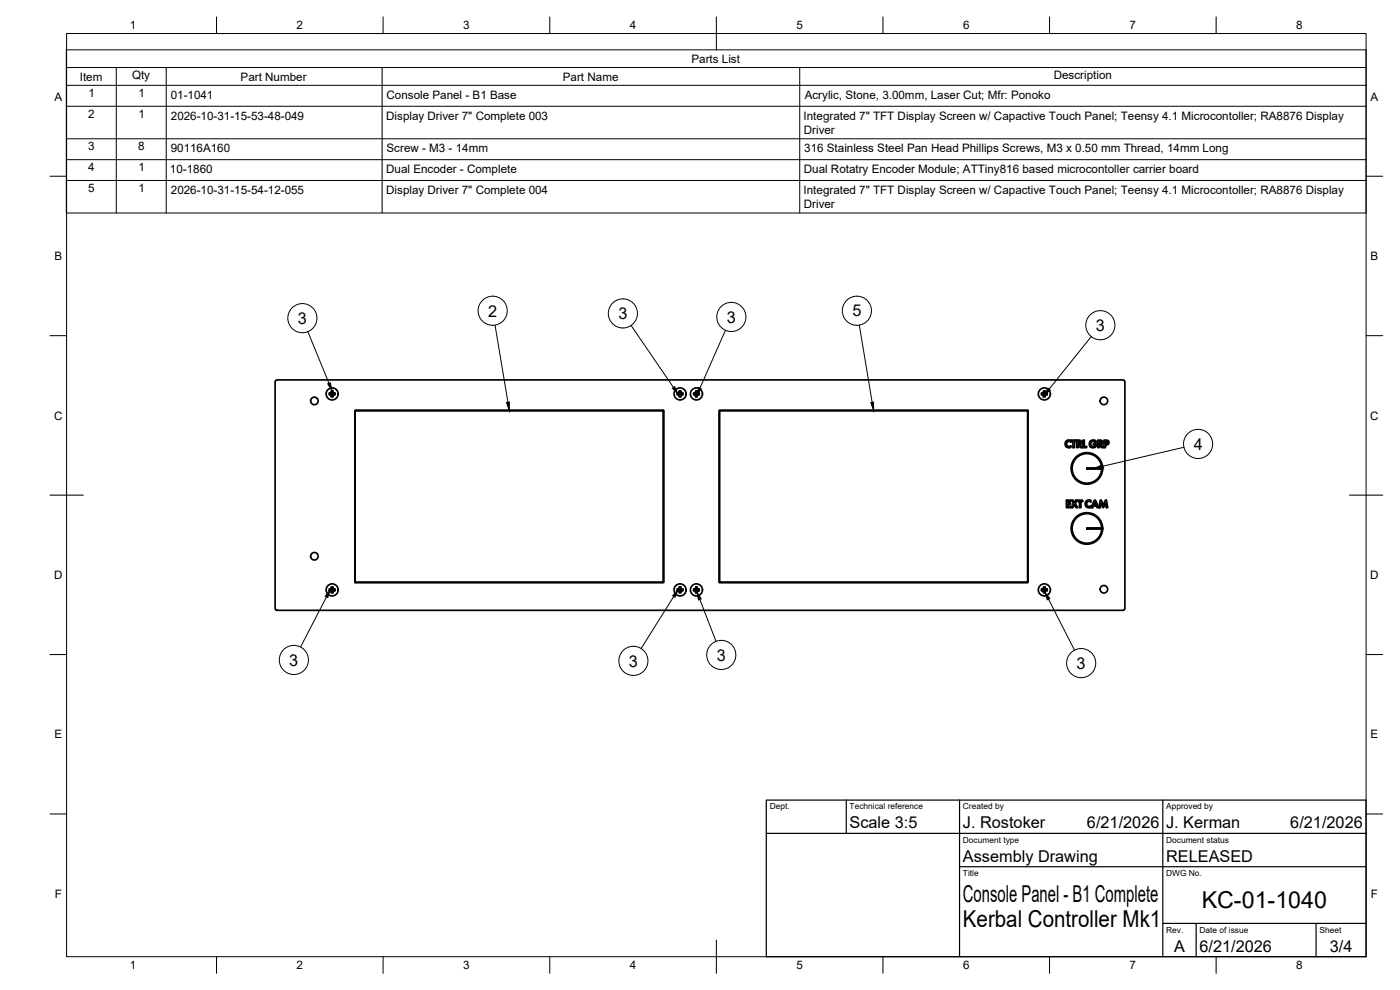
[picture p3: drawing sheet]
<svg xmlns="http://www.w3.org/2000/svg" width="420mm" height="297mm" viewBox="0 0 420 297" stroke-linecap="round" stroke-linejoin="round" font-family="sans-serif">
<!-- layer: Visible -->
<g fill="none" stroke="#000" stroke-width=".51">
<path d="M82.7 114.2l.4-.2h254.1l.4 .5v68.2l-.5 .4h-254.1l-.4-.5zM99.1 118.3l.4 .1-.1 .6M99.1 118.3l-.3 .1M99.1 118.1v.2M99.2 117.9l.1 .2M99.2 118h-.3v.4l.5 .1M99.3 118.3l-.1 .1M99.4 117.9l.1 .1M99.4 117.9h-.2M99.4 118.5l.1 .1M99.4 117.4l.1 .3M99.5 117.7l-.1 .2"/>
<path d="M99.5 118.4l-.1 .1M99.5 118.6v.4h.4M99.5 117.7v.3h-.7M99.6 118.7h.2M99.6 117.6h.2M99.8 117.8l.2 .1M99.8 118.6h.1M99.9 118.4l.1 .1M99.9 117.4v.3M99.9 117.4h-.4v.4M99.9 117.7l.6 .3v.3l-.6 .3M99.9 118.6v.4"/>
<path d="M100.1 118.3h.1M100.1 118.4l-.3 .2 .1 .4M100.1 117.9l-.2 .1M100.2 118.3l.3 .1M100.2 118.1v.2M100.5 118l-.4 .1M203.3 118.4l.5 .1M203.3 118v.4M203.5 118.3l.4 .1v.6M203.5 118.3l-.3 .1M203.6 118.1v.2M203.6 117.9v.2"/>
<path d="M203.6 118.3v.1M203.7 118h-.4M203.8 117.9l.1 .1M203.8 117.9h-.2M203.8 118.5l.1 .1M203.8 117.7l.1 .1M203.9 117.7l-.1 .2M203.9 117.4v.6h-.7M203.9 118.4l-.1 .1M203.9 118.6v.4M203.9 117.4v.3M203.9 119h.4"/>
<path d="M203.9 117.4h.4M203.9 118.6h-.1M204 118.7h.2M204 117.6h.2M204.2 117.8l.2 .1M204.2 118.6h.1M204.3 117.4v.3M204.3 118.4l.1 .1M204.3 118.6v.4M204.3 117.7l.1 .2M204.4 118.5l-.1 .1M204.4 117.9h.1"/>
<path d="M204.5 118.3l.4 .1M204.5 118.4l-.3 .2 .1 .4M204.5 117.9l-.2 .1M204.5 118h.4M204.6 118.1v.2M204.9 118l-.4 .1M204.9 118v.4M204.9 118.4l-.5 .1M208.2 118.4l.5 .1M208.2 118v.4M208.4 118.3l.4 .1v.6M208.4 118.3l-.2 .1"/>
<path d="M208.5 118.1v.2M208.6 117.9v.2M208.6 118h-.4M208.6 118.3v.1M208.7 117.9l.1 .1M208.7 117.9h-.1M208.7 118.5l.1 .1M208.8 117.4l.1 .3M208.8 117.7l.1 .1M208.8 118.6v.4M208.8 117.4v.3M208.8 117.7l-.1 .2"/>
<path d="M208.8 119h.4M208.8 117.4h.4M208.8 118.4l-.1 .1M208.9 117.7l-.1 .3h-.6M208.9 118.6h-.1M208.9 118.7h.2M208.9 117.6h.2M209.1 117.8l.2 .1M209.1 118.6h.1M209.2 118.4l.1 .1M209.2 117.4v.3M209.2 117.7l.1 .2"/>
<path d="M209.2 117.4l.1 .3M209.3 118.6l-.1 .4M209.3 118.5l-.1 .1M209.3 117.9h.2M209.4 118.3h.1M209.4 118.4l-.3 .2 .1 .4M209.4 117.9l-.2 .1M209.5 118h.3M209.5 118.3l.3 .1M209.6 118.1v.2M209.8 118l-.4 .1M209.8 118v.4"/>
<path d="M209.8 118.4l-.5 .1M312.6 118.4l.5 .1M312.6 118v.4M312.9 118.3l.3 .1v.6M312.9 118.3l-.3 .1M312.9 118.1v.2M312.9 117.9l.1 .2M313 118.3l-.1 .1M313 118h-.4M313.1 117.9l.1 .1M313.1 117.9h-.1M313.1 118.5l.1 .1"/>
<path d="M313.2 117.7l.1 .1M313.2 117.7l-.1 .2M313.2 117.4v.6h-.6M313.2 118.4l-.1 .1M313.2 118.6v.4M313.2 117.4v.3M313.2 119h.5M313.2 117.4h.5M313.3 118.6h-.1M313.3 118.7h.3M313.3 117.6h.3M313.5 117.8l.2 .1"/>
<path d="M313.5 118.6h.1M313.6 117.4v.3M313.6 118.4l.1 .1M313.6 118.6v.4M313.7 117.7v.2M313.7 118.5v.1M313.7 117.9h.2M313.8 118.3l.4 .1M313.9 118.4l-.4 .2 .1 .4M313.9 117.9l-.3 .1M313.9 118h.4M314 118.1v.2"/>
<path d="M314.2 118l-.4 .1M314.3 118v.4M314.3 118.4l-.6 .1M106.6 123.2h92.5v51.6h-92.5zM106.6 123.2h92.5v51.5h-92.5zM215.9 123.2h92.6v51.6h-92.6zM215.9 123.2h92.5v51.5h-92.5zM319.9 132.4l.8-.4 .7 .2v.5l-.8-.3-.5 .6 .1 .6 .3 .3 .9-.2v.5l-.9 .1-.6-.4-.3-.8zM321.5 132h1.5v.4h-.5v1.9h-.5v-1.9h-.5zM323.6 132.4l.5 .1-.1 .5-.4 .1zM324.1 133.3l.4-.3-.1-.7-.4-.2-.9-.1v2.3h.5v-.9l.6 .9h.6l-.7-.9M325 132h.4v1.9h.7v.4h-1.1z"/>
<path d="M327.2 132.3l.8-.3 .9 .3 .2 .2-.4 .2-.5-.3-.6 .2-.3 .7 .3 .5 .5 .2 .6-.5h-.6v-.4h1.1l-.3 .9-.9 .4-.8-.3-.3-.7zM329.9 132.4l.5 .2v.4l-.5 .1zM330.4 133.4l.7 .9h-.5l-.6-.9-.1 .9h-.4v-2.3l.9 .1 .4 .2 .1 .6-.5 .5M331.8 132.4l.5 .2v.4l-.5 .1zM332.6 133.3l-.8 .2v.8h-.5v-2.3l1.2 .2 .3 .4-.2 .7M320 150.1h1.3v.3h-.8v.5h.8v.4h-.8v.6h.8v.4h-1.3zM321.5 150.1h.6l.4 .7 .4-.7h.5l-.7 1 .8 1.2h-.6l-.4-.8-.6 .8h-.5l.8-1.2zM323.4 150.1h1.5v.3h-.5v1.9h-.4v-1.9h-.6zM326 150.3l.6-.3 .8 .1v.6l-.8-.2-.5 .6 .1 .5 .4 .3 .8-.2v.5l-.9 .1-.7-.5-.1-.8zM326.2 158.4h4.7v.3h-4.7zM326.2 140.4h4.7v.3h-4.7zM328.4 150.1h.4l.9 2.2h-.5l-.1-.5h-1l-.2 .5h-.4z"/>
<path d="M328.6 150.7l.3 .8h-.6zM330.2 150.1h.3l.6 1.4 .6-1.4h.4l.3 2.2h-.4l-.2-1.4-.6 1.4-.7-1.4-.3 1.4h-.4zM330.6 158.4a4.4 4.4 0 0 0-6.7-3.7 4.4 4.4 0 0 0 0 7.7 4.4 4.4 0 0 0 6.7-3.7M330.6 140.4a4.4 4.4 0 0 0-6.7-3.7 4.4 4.4 0 0 0 0 7.7 4.4 4.4 0 0 0 6.7-3.7M330.9 158.4a4.7 4.7 0 0 0-7.1-3.9 4.7 4.7 0 0 0 0 8.1 4.7 4.7 0 0 0 7.1-3.9M330.9 140.4a4.7 4.7 0 0 0-7.1-3.9 4.7 4.7 0 0 0 0 8.1 4.7 4.7 0 0 0 7.1-3.9M98.8 176.8l.3 .1M99.1 177.1l.4 .1v.3M99.1 177.1l-.3 .1M99.1 176.9v.2M99.2 176.8l.1 .1M99.2 176.8h-.3l-.1 .3 .4 .1"/>
<path d="M99.2 177.2l.2 .1M99.3 177.1l-.1 .1M99.4 176.7l.1 .1M99.4 176.7h-.2M99.4 177.3l.1 .1M99.4 176.2l.1 .3M99.5 176.5l-.1 .2M99.5 177.2l-.1 .1M99.5 177.5l-.1 .3M99.5 177.4v.4h.4M99.5 176.5v.3l-.4 .1M99.6 177.5h.2"/>
<path d="M99.6 176.4h.2M99.8 177.5l.1 .3M99.8 176.6l.2 .1M99.8 177.4h.1M99.9 177.2l.1 .1M99.9 176.2v.4M99.9 176.2h-.4v.4M99.9 176.5l.6 .3v.3l-.6 .3M99.9 176.2v.3M99.9 177.4v.4M100.1 176.9h.1M100.1 177.1h.1"/>
<path d="M100.1 176.8h-.2M100.1 177.2h-.2l-.1 .3M100.2 177.1l.3 .1M100.2 176.9v.2M100.5 176.8l-.3 .1M203.2 176.8l.3 .1M203.3 177.2h.4M203.3 176.8v.4M203.5 177.1l.4 .1v.6M203.5 177.1l-.3 .1M203.6 176.9v.2M203.6 176.8v.1"/>
<path d="M203.6 177.2l.2 .1M203.6 177.1v.1M203.7 176.8h-.4M203.8 176.7l.1 .1M203.8 176.7h-.2M203.8 177.3l.1 .1M203.8 176.6h.1M203.9 176.5l-.1 .2M203.9 176.2v.6l-.4 .1M203.9 177.2l-.1 .1M203.9 177.4v.4M203.9 176.2v.3"/>
<path d="M203.9 177.8h.4M203.9 176.2h.4M203.9 177.4h-.1M204 177.5h.2M204 176.4h.2M204.2 177.5l.1 .3M204.2 176.6l.2 .1M204.2 177.4h.1M204.3 176.2v.4M204.3 177.2l.1 .1M204.3 176.2v.3M204.3 177.4v.4"/>
<path d="M204.3 176.5l.1 .2M204.4 177.3l-.1 .1M204.4 176.7h.1M204.5 177.1l.4 .1M204.5 176.8h-.2M204.5 177.2h-.2l-.1 .3M204.5 177.2l-.1 .1M204.5 176.8h.4M204.6 176.9v.2M204.9 176.8l-.4 .1M204.9 176.8v.4M204.9 177.2h-.4"/>
<path d="M208.2 176.8l.2 .1M208.2 177.2h.4M208.2 176.8v.4M208.4 177.1l.4 .1 .1 .3M208.4 177.1l-.2 .1M208.5 176.9v.2M208.6 176.8v.1M208.6 176.8h-.4M208.6 177.2l.1 .1M208.6 177.1v.1M208.7 176.7l.1 .1M208.7 176.7h-.1"/>
<path d="M208.7 177.3l.1 .1M208.8 176.2l.1 .3M208.8 176.6h.1M208.8 177.4v.4M208.8 176.2v.3M208.8 176.5l-.1 .2M208.8 177.8h.4M208.8 176.2h.4M208.8 177.2l-.1 .1M208.9 177.5l-.1 .3M208.9 176.5l-.1 .3-.4 .1M208.9 177.4h-.1"/>
<path d="M208.9 177.5h.2M208.9 176.4h.2M209.1 177.5l.1 .3M209.1 176.6l.2 .1M209.1 177.4h.1M209.2 177.2l.1 .1M209.2 176.2v.4M209.2 176.5l.1 .2M209.2 176.2l.1 .3M209.3 177.4l-.1 .4M209.3 177.3l-.1 .1M209.3 176.7h.2"/>
<path d="M209.4 176.9h.1M209.4 177.1h.1M209.4 176.8h-.2M209.4 177.2h-.2l-.1 .3M209.5 177.2l-.2 .1M209.5 176.8h.3M209.5 177.1l.3 .1M209.6 176.9v.2M209.8 176.8l-.3 .1M209.8 176.8v.4M209.8 177.2h-.3M312.6 176.8l.3 .1"/>
<path d="M312.6 177.2h.4M312.6 176.8v.4M312.9 177.1l.3 .1v.6M312.9 177.1l-.3 .1M312.9 176.9v.2M312.9 176.8l.1 .1M313 177.2l.1 .1M313 177.1l-.1 .1M313 176.8h-.4M313.1 176.7l.1 .1M313.1 176.7h-.1M313.1 177.3l.1 .1"/>
<path d="M313.2 176.6h.1M313.2 176.5l-.1 .2M313.2 176.2v.6l-.3 .1M313.2 177.2l-.1 .1M313.2 177.4v.4M313.2 176.2v.3M313.2 177.8h.5M313.2 176.2h.5M313.3 177.4h-.1M313.3 177.5h.3M313.3 176.4h.3M313.5 177.5l.1 .3"/>
<path d="M313.5 176.6l.2 .1M313.5 177.4h.1M313.6 176.2v.4M313.6 177.2l.1 .1M313.6 176.2v.3M313.6 177.4v.4M313.7 176.5v.2M313.7 177.3v.1M313.7 176.7h.2M313.8 177.1l.4 .1M313.9 176.8h-.3M313.9 177.2h-.3l-.1 .3"/>
<path d="M313.9 177.2l-.2 .1M313.9 176.8h.4M314 176.9v.2M314.2 176.8l-.4 .1M314.3 176.8v.4M314.3 177.2h-.4"/>
<circle cx="99.7" cy="118.2" r="1.81"/>
<circle cx="204.1" cy="118.2" r="1.81"/>
<circle cx="209" cy="118.2" r="1.81"/>
<circle cx="313.4" cy="118.2" r="1.81"/>
<circle cx="94.4" cy="120.3" r="1.13"/>
<circle cx="331.3" cy="120.3" r="1.13"/>
<circle cx="94.4" cy="166.9" r="1.13"/>
<circle cx="99.7" cy="177" r="1.81"/>
<circle cx="204.1" cy="177" r="1.81"/>
<circle cx="209" cy="177" r="1.81"/>
<circle cx="313.4" cy="177" r="1.81"/>
<circle cx="331.3" cy="176.8" r="1.13"/>
</g>
<!-- layer: BORDER -->
<g fill="none" stroke="#000" stroke-width=".3">
<path d="M20 10.1h390v276.9h-390zM65 5.1v5M115 5.1v5M165 5.1v5M215 5.1v10M265 5.1v5M315 5.1v5M365 5.1v5M15 52.9h5M410 52.9h5M15 100.7h5M410 100.7h5"/>
<path d="M15 148.6h10M405 148.6h10M15 196.4h5M410 196.4h5M15 244.2h5M410 244.2h5M65 287v5M115 287v5M165 287v5M215 282.1v9.9M265 287v5M315 287v5"/>
<path d="M365 287v5"/>
</g>
<!-- layer: TITLEBLOCK -->
<path d="M230 240.1h180v46.9h-180zM230 250h180M254 240.1v9.9M288 240.1v46.9M349 240.1v46.9M288 260.1h122M349 277.1h61M359 277.1v9.9M395 277.1v9.9" fill="none" stroke="#000" stroke-width=".36"/>
<!-- layer: Parts Lists -->
<path d="M19.9 15h390.1v48.9h-390.1zM19.9 20.3h390.1M19.9 25.6h390.1M19.9 31.9h390.1M34.9 20.3v43.6M49.9 20.3v43.6M114.7 20.3v43.6M240 20.3v43.6M19.9 41.6h390.1M19.9 47.9h390.1M19.9 54.2h390.1" fill="none" stroke="#000" stroke-width=".3"/>
<!-- layer: Balloons -->
<g fill="none" stroke="#000" stroke-width=".3">
<circle cx="90.8" cy="95.5" r="4.4"/>
<circle cx="147.9" cy="93.2" r="4.4"/>
<circle cx="186.9" cy="94" r="4.4"/>
<circle cx="219.5" cy="95.1" r="4.4"/>
<circle cx="257.2" cy="93.2" r="4.4"/>
<circle cx="330.2" cy="97.6" r="4.4"/>
<circle cx="359.6" cy="133.2" r="4.4"/>
<circle cx="88.2" cy="198" r="4.4"/>
<circle cx="190.1" cy="198.3" r="4.4"/>
<circle cx="216.5" cy="196.5" r="4.4"/>
<circle cx="324.5" cy="199" r="4.4"/>
</g>
<!-- layer: 0 -->
<path d="M98.4 115.2l.7-.3 .6 2.4zM201.8 116.5l.7-.5 1 2.3zM209.7 116.3l.7 .3-1.3 2.2zM314.5 116.5l.7 .5-1.9 1.7zM152 120.8l.8-.2v2.6zM261.3 120.8l.9-.2v2.6zM328.5 140.4l2.4-.9 .2 .8zM99.1 176.9l-.7 2.4-.8-.4zM203.5 176.9l-.9 2.3-.7-.4zM313.5 177.5l1.5 2.1-.7 .3zM209.1 177.5l1.3 2.2-.8 .3z" fill="#000" stroke="#000" stroke-width=".3"/>
<path d="M92.4 99.5l6.3 15.5M148.6 97.6l3.8 23.1M189.4 97.6l12.7 18.7M217.7 99.1l-7.6 17.4M257.9 97.6l3.8 23.1M327.5 101l-12.7 15.8M355.3 134.2l-24.3 5.7M98 179.1l-7.8 15M202.2 179l-9.8 15.6M210 179.9l4.9 12.5M314.7 179.8l7.8 15.3" fill="none" stroke="#000" stroke-width=".3"/>
<g font-size="7">
<text x="289" y="270.6">Console Panel - B1 Complete</text>
<text x="360.6" y="272.3">KC-01-1040</text>
<text x="289" y="278.1">Kerbal Controller Mk1</text>
</g>
<g font-size="4.9">
<text x="146.5" y="95">2</text>
<text x="185.6" y="95.8">3</text>
<text x="255.8" y="95">5</text>
<text x="89.4" y="97.2">3</text>
<text x="218.1" y="96.8">3</text>
<text x="328.9" y="99.3">3</text>
<text x="358.3" y="135">4</text>
<text x="86.8" y="199.8">3</text>
<text x="188.7" y="200">3</text>
<text x="215.1" y="198.2">3</text>
<text x="323.1" y="200.7">3</text>
<text x="255" y="248.5">Scale 3:5</text>
<text x="289" y="248.5">J. Rostoker</text>
<text x="326.2" y="248.5">6/21/2026</text>
<text x="350" y="248.5">J. Kerman</text>
<text x="387.2" y="248.5">6/21/2026</text>
<text x="289" y="258.6">Assembly Drawing</text>
<text x="350" y="258.6">RELEASED</text>
<text x="352.3" y="285.7">A</text>
<text x="360" y="285.5">6/21/2026</text>
<text x="399.1" y="285.7">3/4</text>
</g>
<g font-size="3.5">
<text x="39" y="8.8">1</text>
<text x="89" y="8.8">2</text>
<text x="139" y="8.8">3</text>
<text x="189" y="8.8">4</text>
<text x="239" y="8.8">5</text>
<text x="289" y="8.8">6</text>
<text x="339" y="8.8">7</text>
<text x="389" y="8.8">8</text>
<text x="39.6" y="23.8">Qty</text>
<text x="207.5" y="18.8">Parts List</text>
<text x="316.3" y="23.8">Description</text>
<text x="23.9" y="24.2">Item</text>
<text x="26.6" y="29.1">1</text>
<text x="41.6" y="29.1">1</text>
<text x="51.2" y="29.6">01-1041</text>
<text x="72.2" y="24.2">Part Number</text>
<text x="116" y="29.6">Console Panel - B1 Base</text>
<text x="168.9" y="24.2">Part Name</text>
<text x="241.5" y="29.6">Acrylic, Stone, 3.00mm, Laser Cut; Mfr: Ponoko</text>
<text x="16.3" y="30.2">A</text>
<text x="26.5" y="35.4">2</text>
<text x="41.6" y="35.4">1</text>
<text x="51.3" y="35.9">2026-10-31-15-53-48-049</text>
<text x="115.9" y="35.9">Display Driver 7&quot; Complete 003</text>
<text x="241.2" y="35.9">Integrated 7&quot; TFT Display Screen w/ Capactive Touch Panel; Teensy 4.1 Microcontoller; RA8876 Display</text>
<text x="411.3" y="30.2">A</text>
<text x="241.2" y="40.1">Driver</text>
<text x="26.4" y="45.1">3</text>
<text x="41.4" y="45.1">8</text>
<text x="51.2" y="45.6">90116A160</text>
<text x="116" y="45.7">Screw - M3 - 14mm</text>
<text x="241.4" y="45.7">316 Stainless Steel Pan Head Phillips Screws, M3 x 0.50 mm Thread, 14mm Long</text>
<text x="26.5" y="51.4">4</text>
<text x="41.6" y="51.4">1</text>
<text x="51" y="51.9">10-1860</text>
<text x="115.9" y="52">Dual Encoder - Complete</text>
<text x="241.2" y="51.9">Dual Rotatry Encoder Module; ATTiny816 based microcontoller carrier board</text>
<text x="26.4" y="57.7">5</text>
<text x="41.6" y="57.7">1</text>
<text x="51.3" y="58.2">2026-10-31-15-54-12-055</text>
<text x="115.9" y="58.2">Display Driver 7&quot; Complete 004</text>
<text x="241.2" y="58.2">Integrated 7&quot; TFT Display Screen w/ Capactive Touch Panel; Teensy 4.1 Microcontoller; RA8876 Display</text>
<text x="241.2" y="62.4">Driver</text>
<text x="16.3" y="78">B</text>
<text x="411.3" y="78">B</text>
<text x="16.2" y="125.9">C</text>
<text x="411.2" y="125.9">C</text>
<text x="16.2" y="173.7">D</text>
<text x="411.2" y="173.7">D</text>
<text x="16.3" y="221.6">E</text>
<text x="411.3" y="221.6">E</text>
<text x="16.4" y="269.4">F</text>
<text x="411.4" y="269.4">F</text>
<text x="39" y="290.8">1</text>
<text x="89" y="290.8">2</text>
<text x="139" y="290.8">3</text>
<text x="189" y="290.8">4</text>
<text x="239" y="290.8">5</text>
<text x="289" y="290.8">6</text>
<text x="339" y="290.8">7</text>
<text x="389" y="290.8">8</text>
</g>
<g font-size="2.5">
<text x="231" y="242.9">Dept.</text>
<text x="255" y="242.9">Technical reference</text>
<text x="289" y="242.9">Created by</text>
<text x="350" y="242.9">Approved by</text>
<text x="289" y="252.8">Document type</text>
<text x="350" y="252.8">Document status</text>
<text x="289" y="262.9">Title</text>
<text x="350" y="262.9">DWG No.</text>
<text x="350" y="279.9">Rev.</text>
<text x="360" y="279.9">Date of issue</text>
<text x="396" y="279.9">Sheet</text>
</g>
</svg>
